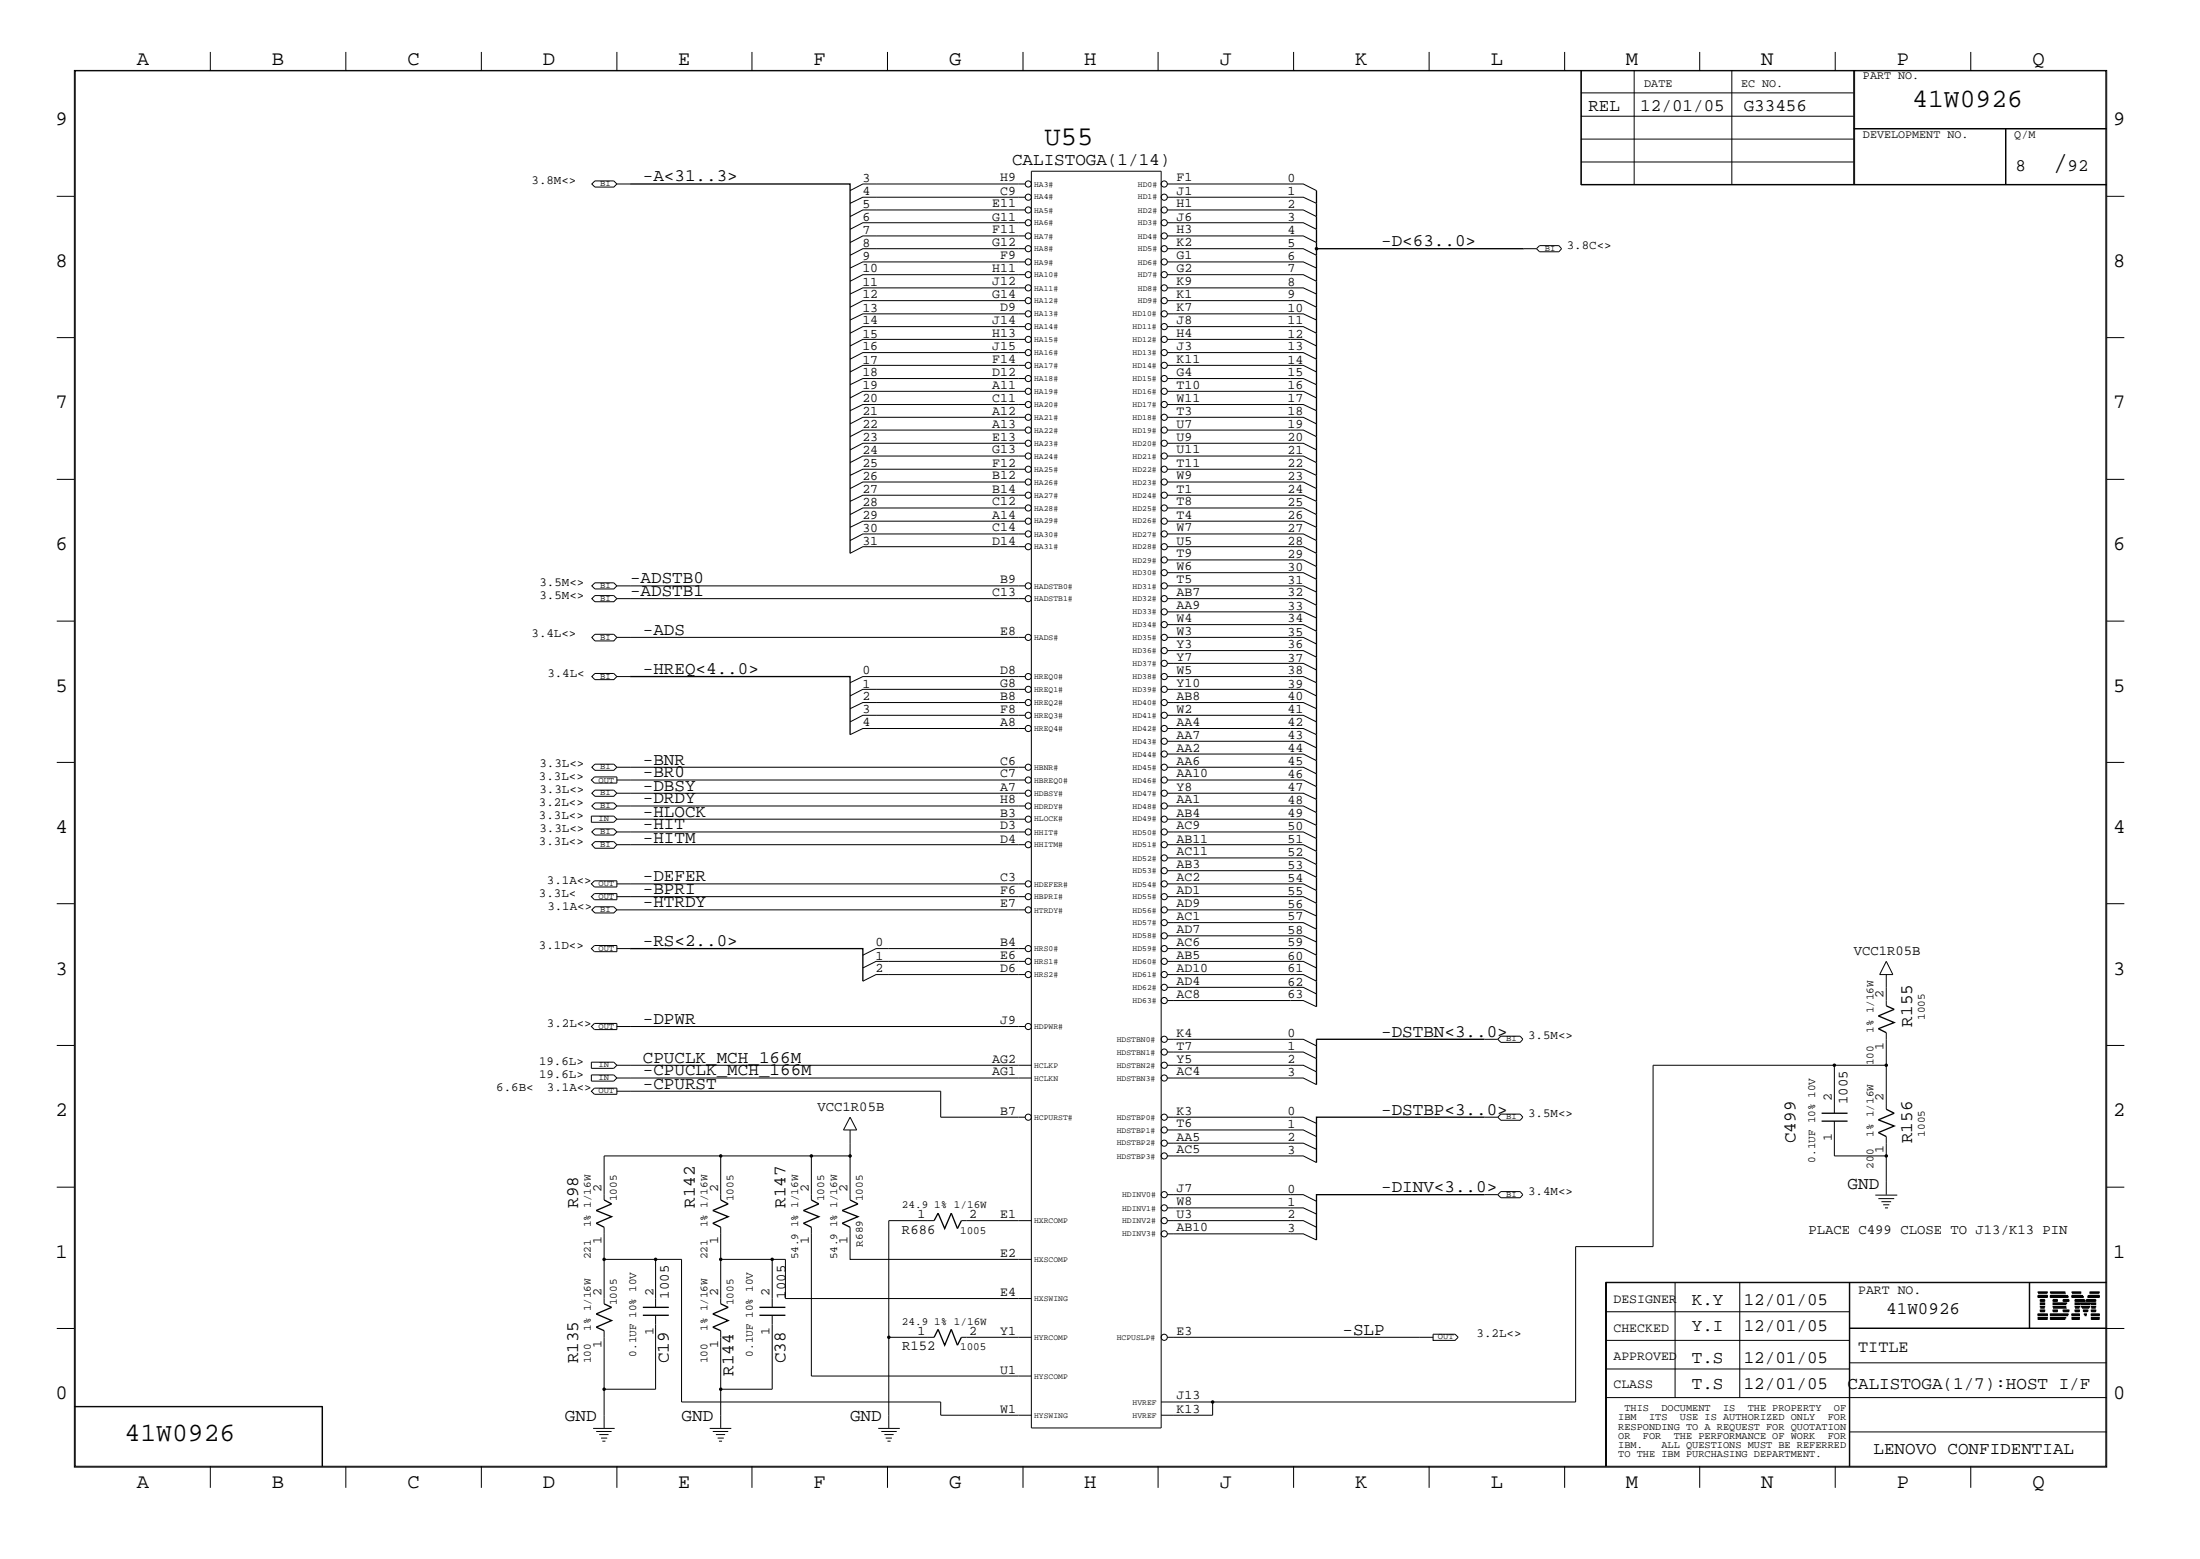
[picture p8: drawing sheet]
<svg xmlns="http://www.w3.org/2000/svg" width="423mm" height="300mm" viewBox="0 0 423 300" stroke-linecap="round" stroke-linejoin="round" font-family="sans-serif">
<g fill="none" stroke="#000" stroke-width=".19">
<path d="M14.3 13.5h391.1v268.7h-391.1zM14.5 13.6h390.7v268.4h-390.7zM40.5 10v3.5M66.5 10v3.5M92.6 10v3.5M118.7 10v3.5M144.7 10v3.5M170.8 10v3.5M196.9 10v3.5M222.8 10v3.5M248.9 10v3.5M275 10v3.5"/>
<path d="M301.1 10v3.5M304.2 13.5v22.1h101.2M304.2 17.9h52.5M304.3 13.5v22.1M314.5 13.5v22.1M327.1 10v3.5M333.2 13.5v22.1M353.1 10v3.5M356.7 13.5v22.1M356.9 13.5v22.1M379.2 10v3.5M10.9 37.8h3.4"/>
<path d="M113.9 35.4l.6-.6h3.6l.6 .6-.6 .6h-3.6zM118.7 35.4h2.5M197.3 37.9h-31.3l-2.4 1.2M197.3 35.4h-31.3l-2.4 1.3M198.5 32.9h24.9v241.8h-24.9zM224.6 35.4h26.2l2.5 1.3M224.6 37.9h26.2l2.5 1.2M304.2 35.5h101.2M304.2 26.8h52.5M304.2 22.4h52.5M304.3 31.2h52.4M356.7 24.8h48.7"/>
<path d="M356.7 24.7h48.7M385.9 24.8v10.8M386 24.8v10.8M405.4 37.8h3.4M197.3 57.8h-31.3l-2.4 1.3M197.3 45.4h-31.3l-2.4 1.3M197.3 47.8h-31.3l-2.4 1.3M197.3 50.4h-31.3l-2.4 1.2M197.3 52.8h-31.3l-2.4 1.3M197.3 55.4h-31.3l-2.4 1.2M197.3 42.8h-31.3l-2.4 1.3M197.3 40.4h-31.3l-2.4 1.3"/>
<path d="M224.6 57.8h26.2l2.5 1.3M224.6 55.4h26.2l2.5 1.2M224.6 52.8h26.2l2.5 1.3M224.6 45.4h26.2l2.5 1.3M224.6 47.8h26.2l2.5 1.3M224.6 50.4h26.2l2.5 1.2M224.6 42.8h26.2l2.5 1.3M224.6 40.4h26.2l2.5 1.3M293.2 47.8h2.5M296.2 47.2h3.8l.5 .6-.5 .6h-3.8l-.5-.6zM10.9 64.9h3.4M197.3 70.3h-31.3l-2.4 1.2"/>
<path d="M197.3 72.8h-31.3l-2.4 1.2M197.3 77.8h-31.3l-2.4 1.2M197.3 75.3h-31.3l-2.4 1.2M197.3 60.4h-31.3l-2.4 1.2M197.3 62.8h-31.3l-2.4 1.3M197.3 67.8h-31.3l-2.4 1.3M197.3 65.3h-31.3l-2.4 1.2M224.6 77.8h26.2l2.5 1.2M224.6 75.3h26.2l2.5 1.2M224.6 70.3h26.2l2.5 1.2M224.6 72.8h26.2l2.5 1.2M224.6 67.8h26.2l2.5 1.3"/>
<path d="M224.6 65.3h26.2l2.5 1.2M224.6 60.4h26.2l2.5 1.2M224.6 62.8h26.2l2.5 1.3M405.4 64.9h3.4M10.9 92.2h3.4M197.3 95.3h-31.3l-2.4 1.1M197.3 97.7h-31.3l-2.4 1.3M197.3 82.7h-31.3l-2.4 1.3M197.3 85.3h-31.3l-2.4 1.2M197.3 87.7h-31.3l-2.4 1.3M197.3 90.3h-31.3l-2.4 1.1M197.3 92.7h-31.3l-2.4 1.3"/>
<path d="M197.3 80.3h-31.3l-2.4 1.2M224.6 80.3h26.2l2.5 1.2M224.6 97.7h26.2l2.5 1.3M224.6 95.3h26.2l2.5 1.1M224.6 92.7h26.2l2.5 1.3M224.6 90.3h26.2l2.5 1.1M224.6 85.3h26.2l2.5 1.2M224.6 87.7h26.2l2.5 1.3M224.6 82.7h26.2l2.5 1.3M405.4 92.2h3.4M10.9 119.5h3.4M113.9 115.1l.6-.5h3.6l.6 .5-.6 .6h-3.6z"/>
<path d="M113.9 112.7l.6-.6h3.6l.6 .6-.6 .6h-3.6zM118.7 115.1h78.6M118.7 112.7h78.6M197.3 102.7h-31.3l-2.4 1.3M197.3 100.2h-31.3l-2.4 1.2M197.3 105.2h-31.3l-2.4 1.2M224.6 117.7h26.2l2.5 1.2M224.6 115.1h26.2l2.5 1.3M224.6 110.2h26.2l2.5 1.2M224.6 112.7h26.2l2.5 1.2M224.6 107.7h26.2l2.5 1.3M224.6 105.2h26.2l2.5 1.2"/>
<path d="M224.6 102.7h26.2l2.5 1.3M224.6 100.2h26.2l2.5 1.2M405.4 119.5h3.4M113.9 122.6l.6-.6h3.6l.6 .6-.6 .7h-3.6zM113.9 130.1l.6-.6h3.6l.6 .6-.6 .6h-3.6zM118.7 130.1h2.5M118.7 122.6h78.6M197.3 137.6h-31.3l-2.4 1.3M197.3 130.1h-31.3l-2.4 1.2M197.3 135.1h-31.3l-2.4 1.2M197.3 132.6h-31.3l-2.4 1.3M224.6 135.1h26.2l2.5 1.2"/>
<path d="M224.6 137.6h26.2l2.5 1.3M224.6 132.6h26.2l2.5 1.3M224.6 130.1h26.2l2.5 1.2M224.6 127.6h26.2l2.5 1.3M224.6 122.6h26.2l2.5 1.3M224.6 125.1h26.2l2.5 1.3M224.6 120.1h26.2l2.5 1.3M10.9 146.6h3.4M113.8 150l.6-.6h4.3v1.2h-4.3zM113.8 157h4.3l.6 .6-.6 .6h-4.3zM113.9 152.6l.6-.6h3.6l.6 .6-.6 .6h-3.6zM113.9 155l.6-.6h3.6l.6 .6-.6 .6h-3.6z"/>
<path d="M114.5 147h3.6l.6 .6-.6 .6h-3.6l-.6-.6zM118.7 157.6h78.6M118.7 155h78.6M118.7 152.6h78.6M118.7 150h78.6M118.7 147.6h78.6M197.3 140.1h-31.3l-2.4 1.2M224.6 157.6h26.2l2.5 1.2M224.6 155h26.2l2.5 1.3M224.6 152.6h26.2l2.5 1.2M224.6 147.6h26.2l2.5 1.2M224.6 150h26.2l2.5 1.3"/>
<path d="M224.6 145h26.2l2.5 1.3M224.6 142.6h26.2l2.5 1.2M224.6 140.1h26.2l2.5 1.2M405.4 146.6h3.4M10.9 173.8h3.4M113.8 172.5l.6-.6h4.3v1.2h-4.3zM113.9 175l.6-.6h3.6l.6 .6-.6 .6h-3.6zM113.9 160l.6-.6h3.6l.6 .6-.6 .6h-3.6zM114.4 169.4h4.3v1.2h-4.3l-.6-.6zM114.5 161.9h3.6l.6 .6-.6 .7h-3.6l-.6-.7zM118.7 175h78.6M118.7 172.5h78.6"/>
<path d="M118.7 170h78.6M118.7 162.5h78.6M118.7 160h78.6M224.6 177.5h26.2l2.5 1.2M224.6 172.5h26.2l2.5 1.2M224.6 175h26.2l2.5 1.2M224.6 170h26.2l2.5 1.3M224.6 167.5h26.2l2.5 1.2M224.6 165h26.2l2.5 1.3M224.6 160h26.2l2.5 1.3M224.6 162.5h26.2l2.5 1.2M405.4 173.8h3.4"/>
<path d="M113.8 197.4l.6-.5h4.3v1.1h-4.3zM113.8 182.5l.6-.6h4.3v1.1h-4.3zM118.7 182.5h2.5M118.7 197.4h78.6M197.3 187.5h-28.7l-2.6 1.2M197.3 182.5h-28.7l-2.6 1.2M197.3 184.9h-28.7l-2.6 1.3M224.6 199.9h26.2l2.5 1.3M224.6 189.9h26.2l2.5 1.3M224.6 187.5h26.2l2.5 1.2M224.6 192.4h26.2l2.5 1.2M224.6 184.9h26.2l2.5 1.3"/>
<path d="M224.6 182.5h26.2l2.5 1.2M224.6 180h26.2l2.5 1.2M285.7 199.9h2.5M288.2 199.9l.6-.6h3.7l.5 .6-.5 .6h-3.7zM363 184.9l1.2 2.6h-2.5zM363 187.5v6M363 198.6v14.8M10.9 201.1h3.4M113.8 204.3h4.3l.6 .6-.6 .6h-4.3zM113.8 206.8h4.3l.6 .5-.6 .6h-4.3zM114.4 209.3h4.3v1.2h-4.3l-.6-.6zM118.7 209.9h62.3v5h16.3"/>
<path d="M118.7 207.3h79.8M118.7 204.9h79.8M163.6 217.3v13.5M163.6 214.9l1.2 2.4h-2.5zM224.6 207.3h26.2l2.5 1.3M224.6 204.9h26.2l2.5 1.3M224.6 202.4h26.2l2.5 1.2M224.6 219.9h26.2l2.5 1.2M224.6 217.3h26.2l2.5 1.3M224.6 214.9h26.2l2.5 1.2M285.7 214.9h2.5M288.8 214.3h3.7l.5 .6-.5 .6h-3.7l-.6-.6z"/>
<path d="M353 204.9v9.2M353 215.6v6.7h10M363 218.6v11.2M363 204.9h-44.9v34.9h-14.9v29.9h-79.8M405.4 201.1h3.4M10.9 228.3h3.4M116.2 230.8v-8.5h22.5v8.5M116.2 236.1v6.1M138.7 222.3h17.4v8.5M138.7 236.1v14.7M156.1 236.1v28.6h42.4M156.1 222.3h7.5"/>
<path d="M163.6 236.1v6.1h34.9M179.7 234.8h-8.7v39.9M185 234.8h13.5M224.6 222.3h26.2l2.5 1.3M224.6 234.8h26.2l2.5 1.3M224.6 237.3h26.2l2.5 1.2M224.6 232.3h26.2l2.5 1.2M224.6 229.8h26.2l2.5 1.3M285.7 229.8h2.5M288.8 229.2h3.7l.5 .6-.5 .6h-3.7l-.6-.6zM360.8 229.9h4.3M361.4 230.5h3.1"/>
<path d="M362 231.1h1.9M362.4 231.7h1.2M362.7 232.3h.6M405.4 228.3h3.4M10.9 255.5h3.4M116.2 255.9v18.8M126.2 242.2h-10v8.6M126.2 242.2v9.3M126.2 253v14.2h-10M126.2 242.2h4.9v27.5h49.9v2.5h17.5M138.7 242.2h9.9v9.3M138.7 255.9v18.8"/>
<path d="M148.6 253v14.2h-9.9M148.6 242.2h2.5v7.6h47.4M171 257.2h8.7M185 257.2h13.5M224.6 257.2h51.2M275.8 256.6h4.2l.6 .6-.6 .6h-4.2zM308.9 246.7h96.5M308.9 257.8h47M308.9 252.3h47M309.1 246.6v35.4M322.3 246.6v22.2M334.8 246.6v22.2"/>
<path d="M355.9 246.6v35.4M355.9 255.4h49.5M355.9 255.5h52.9M390.5 246.6v8.9M390.6 246.6v8.9M392.2 253.7h1.8zM392.2 253.6h1.8zM392.2 253.4l1.8 .1zM392.2 253l1.8 .1zM392.2 252.8l1.8 .1zM392.2 252.7l1.8 .1zM392.2 249.4l1.8 .1z"/>
<path d="M392.2 249.3l1.8 .1zM392.2 249.2l1.8 .1zM392.2 248.8h1.8zM392.2 248.7h1.8zM392.2 248.5l1.8 .1zM392.6 252.3h.8zM392.6 252.1l.8 .1zM392.6 252l.8 .1zM392.6 251.6h.8zM392.6 251.5h.8zM392.6 251.3l.8 .1zM392.6 250.9l.8 .1z"/>
<path d="M392.6 250.8h.8zM392.6 250.6l.8 .1zM392.6 250.2l.8 .1zM392.6 250l.8 .1zM392.6 249.9h.8zM394.5 253.7h2.8zM394.5 253.6h2.9zM394.5 253.4l3 .1zM394.5 248.8h3zM394.5 248.7h2.9zM394.5 248.5l2.8 .1zM394.5 253l3.3 .1z"/>
<path d="M394.5 252.8l3.4 .1zM394.5 252.7l3.4 .1zM394.5 249.4l3.4 .1zM394.5 249.3l3.4 .1zM394.5 249.2l3.3 .1zM395.1 251.6h2.6zM395.1 251.5h2.5zM395.1 251.3l2.4 .1zM395.1 250.9l2.4 .1zM395.1 250.8h2.5zM395.1 250.6l2.6 .1zM395.1 252.3h.8z"/>
<path d="M395.1 252.1l.8 .1zM395.1 252l.8 .1zM395.1 250.2l.8 .1zM395.1 250l.8 .1zM395.1 249.9h.8zM397 252.3h1.1zM397 252.1l1.1 .1zM397 252l1.1 .1zM397 250.2l1.1 .1zM397 250l1.1 .1zM397 249.9h1.1zM398.7 253.7h1.4z"/>
<path d="M398.7 253.6h1.4zM398.7 253.4l1.4 .1zM398.7 253l1.4 .1zM398.7 252.8l1.4 .1zM398.7 252.7l1.4 .1zM398.7 249.4l2.2 .1zM398.7 249.3l2.1 .1zM398.7 249.2l2 .1zM398.7 248.8h1.8zM398.7 248.7h1.8zM398.7 248.5l1.7 .1zM399.3 252.3h.8z"/>
<path d="M399.3 252.1l.8 .1zM399.3 252l.8 .1zM399.3 251.6h.8zM399.3 251.5h.8zM399.3 251.3l.8 .1zM399.3 250.9l.8 .1zM399.3 250.8h.8zM399.3 250.6l.8 .1zM399.3 250.2l1.9 .1zM399.3 250l1.9 .1zM399.3 249.9h1.8zM400.3 250.6l2 .1z"/>
<path d="M400.4 250.9l1.8 .1zM400.4 250.8h1.8zM400.5 251.3l1.6 .1zM400.6 251.5h1.5zM400.6 251.6h1.4zM400.9 252.1l.8 .1zM400.9 252l.8 .1zM401 252.3h.7zM401.1 252.7l.4 .1zM401.2 252.8l.3 .1zM401.2 253l.2 .1zM401.4 250.2l1.9 .1z"/>
<path d="M401.5 250l1.8 .1zM401.5 249.9h1.8zM401.7 249.4l2.2 .1zM401.8 249.3l2.1 .1zM401.8 249.2l2.1 .1zM402.1 248.8h1.8zM402.1 248.7h1.8zM402.2 248.5l1.7 .1zM402.4 253.7h1.5zM402.4 253.6h1.5zM402.4 253.4l1.5 .1zM402.4 253l1.5 .1z"/>
<path d="M402.4 252.8l1.5 .1zM402.4 252.7l1.5 .1zM402.4 252.3h.9zM402.4 252.1l.9 .1zM402.4 252l.9 .1zM402.4 251.6h.9zM402.4 251.5h.9zM402.4 251.3l.9 .1zM402.4 250.9l.9 .1zM402.4 250.8h.9zM402.4 250.6l.9 .1zM405.4 246.6h-96.5v35.4"/>
<path d="M14.3 270.5h47.8v11.5M14.3 270.6h47.8M62 270.5v11.5M114.1 274.7h4.2M114.7 275.3h3M115.3 275.9h1.8M115.7 276.6h1.1M115.9 277.2h.6M136.6 274.7h4.1M137.2 275.3h2.9M137.8 275.9h1.7M138.1 276.6h1.2"/>
<path d="M138.3 277.2h.6M169 274.7h4.1M169.6 275.3h3M170.2 275.9h1.8M170.4 276.6h1.2M170.8 277.2h.6M233.3 269.7v2.5h-9.9M308.9 268.8h96.5M308.9 263.3h47M355.9 275.4h49.5M355.9 262.1h49.5M40.5 282v4.2"/>
<path d="M66.5 282v4.2M92.6 282v4.2M118.7 282v4.2M144.7 282v4.2M170.8 282v4.2M196.9 282v4.2M222.8 282v4.2M248.9 282v4.2M275 282v4.2M301.1 282v4.2M327.1 282v4.2M353.1 282v4.2"/>
<path d="M379.2 282v4.2"/>
<circle cx="197.9" cy="37.9" r=".59"/>
<circle cx="197.9" cy="35.4" r=".59"/>
<circle cx="224" cy="37.9" r=".59"/>
<circle cx="224" cy="35.4" r=".59"/>
<circle cx="197.9" cy="50.4" r=".59"/>
<circle cx="197.9" cy="47.8" r=".59"/>
<circle cx="197.9" cy="42.8" r=".59"/>
<circle cx="197.9" cy="45.4" r=".59"/>
<circle cx="197.9" cy="40.4" r=".59"/>
<circle cx="197.9" cy="55.4" r=".59"/>
<circle cx="197.9" cy="52.8" r=".59"/>
<circle cx="197.9" cy="57.8" r=".59"/>
<circle cx="224" cy="47.8" r=".59"/>
<circle cx="224" cy="50.4" r=".59"/>
<circle cx="224" cy="45.4" r=".59"/>
<circle cx="224" cy="40.4" r=".59"/>
<circle cx="224" cy="42.8" r=".59"/>
<circle cx="224" cy="55.4" r=".59"/>
<circle cx="224" cy="52.8" r=".59"/>
<circle cx="224" cy="57.8" r=".59"/>
<circle cx="197.9" cy="72.8" r=".59"/>
<circle cx="197.9" cy="70.3" r=".59"/>
<circle cx="197.9" cy="65.3" r=".59"/>
<circle cx="197.9" cy="67.8" r=".59"/>
<circle cx="197.9" cy="62.8" r=".59"/>
<circle cx="197.9" cy="75.3" r=".59"/>
<circle cx="197.9" cy="77.8" r=".59"/>
<circle cx="197.9" cy="60.4" r=".59"/>
<circle cx="224" cy="70.3" r=".59"/>
<circle cx="224" cy="72.8" r=".59"/>
<circle cx="224" cy="67.8" r=".59"/>
<circle cx="224" cy="65.3" r=".59"/>
<circle cx="224" cy="62.8" r=".59"/>
<circle cx="224" cy="77.8" r=".59"/>
<circle cx="224" cy="75.3" r=".59"/>
<circle cx="224" cy="60.4" r=".59"/>
<circle cx="197.9" cy="95.2" r=".59"/>
<circle cx="197.9" cy="85.3" r=".59"/>
<circle cx="197.9" cy="82.7" r=".59"/>
<circle cx="197.9" cy="92.7" r=".59"/>
<circle cx="197.9" cy="97.7" r=".59"/>
<circle cx="197.9" cy="90.3" r=".59"/>
<circle cx="197.9" cy="87.7" r=".59"/>
<circle cx="197.9" cy="80.3" r=".59"/>
<circle cx="224" cy="95.2" r=".59"/>
<circle cx="224" cy="82.7" r=".59"/>
<circle cx="224" cy="85.3" r=".59"/>
<circle cx="224" cy="92.7" r=".59"/>
<circle cx="224" cy="97.7" r=".59"/>
<circle cx="224" cy="87.7" r=".59"/>
<circle cx="224" cy="90.3" r=".59"/>
<circle cx="224" cy="80.3" r=".59"/>
<circle cx="197.9" cy="115.1" r=".59"/>
<circle cx="197.9" cy="105.2" r=".59"/>
<circle cx="197.9" cy="100.2" r=".59"/>
<circle cx="197.9" cy="112.7" r=".59"/>
<circle cx="197.9" cy="102.7" r=".59"/>
<circle cx="224" cy="115.1" r=".59"/>
<circle cx="224" cy="117.7" r=".59"/>
<circle cx="224" cy="107.7" r=".59"/>
<circle cx="224" cy="105.2" r=".59"/>
<circle cx="224" cy="100.2" r=".59"/>
<circle cx="224" cy="112.7" r=".59"/>
<circle cx="224" cy="110.2" r=".59"/>
<circle cx="224" cy="102.7" r=".59"/>
<circle cx="197.9" cy="137.6" r=".59"/>
<circle cx="197.9" cy="130.1" r=".59"/>
<circle cx="197.9" cy="135.1" r=".59"/>
<circle cx="197.9" cy="132.6" r=".59"/>
<circle cx="197.9" cy="122.6" r=".59"/>
<circle cx="224" cy="130.1" r=".59"/>
<circle cx="224" cy="137.6" r=".59"/>
<circle cx="224" cy="127.6" r=".59"/>
<circle cx="224" cy="120.1" r=".59"/>
<circle cx="224" cy="135.1" r=".59"/>
<circle cx="224" cy="132.6" r=".59"/>
<circle cx="224" cy="125.1" r=".59"/>
<circle cx="224" cy="122.6" r=".59"/>
<circle cx="197.9" cy="140.1" r=".59"/>
<circle cx="197.9" cy="157.6" r=".59"/>
<circle cx="197.9" cy="152.6" r=".59"/>
<circle cx="197.9" cy="150" r=".59"/>
<circle cx="197.9" cy="155" r=".59"/>
<circle cx="197.9" cy="147.6" r=".59"/>
<circle cx="224" cy="140.1" r=".59"/>
<circle cx="224" cy="157.6" r=".59"/>
<circle cx="224" cy="155" r=".59"/>
<circle cx="224" cy="152.6" r=".59"/>
<circle cx="224" cy="150" r=".59"/>
<circle cx="224" cy="142.6" r=".59"/>
<circle cx="224" cy="147.6" r=".59"/>
<circle cx="224" cy="145" r=".59"/>
<circle cx="197.9" cy="162.5" r=".59"/>
<circle cx="197.9" cy="175" r=".59"/>
<circle cx="197.9" cy="172.5" r=".59"/>
<circle cx="197.9" cy="160" r=".59"/>
<circle cx="197.9" cy="170" r=".59"/>
<circle cx="224" cy="165" r=".59"/>
<circle cx="224" cy="162.5" r=".59"/>
<circle cx="224" cy="175" r=".59"/>
<circle cx="224" cy="177.5" r=".59"/>
<circle cx="224" cy="172.5" r=".59"/>
<circle cx="224" cy="160" r=".59"/>
<circle cx="224" cy="170" r=".59"/>
<circle cx="224" cy="167.5" r=".59"/>
<circle cx="197.9" cy="184.9" r=".59"/>
<circle cx="197.9" cy="187.5" r=".59"/>
<circle cx="197.9" cy="197.4" r=".59"/>
<circle cx="197.9" cy="182.5" r=".59"/>
<circle cx="224" cy="184.9" r=".59"/>
<circle cx="224" cy="187.5" r=".59"/>
<circle cx="224" cy="180" r=".59"/>
<circle cx="224" cy="199.9" r=".59"/>
<circle cx="224" cy="182.5" r=".59"/>
<circle cx="224" cy="189.9" r=".59"/>
<circle cx="224" cy="192.4" r=".59"/>
<circle cx="197.9" cy="214.9" r=".59"/>
<circle cx="224" cy="207.3" r=".59"/>
<circle cx="224" cy="217.3" r=".59"/>
<circle cx="224" cy="219.9" r=".59"/>
<circle cx="224" cy="204.9" r=".59"/>
<circle cx="224" cy="202.4" r=".59"/>
<circle cx="224" cy="214.9" r=".59"/>
<circle cx="224" cy="232.3" r=".59"/>
<circle cx="224" cy="229.8" r=".59"/>
<circle cx="224" cy="222.3" r=".59"/>
<circle cx="224" cy="234.8" r=".59"/>
<circle cx="224" cy="237.3" r=".59"/>
<circle cx="224" cy="257.2" r=".59"/>
</g>
<g fill="none" stroke="#000" stroke-width=".25">
<path d="M121.2 35.4h42.4v71M253.3 36.7v11.1M293.2 47.8h-39.9v145.8M121.2 130.1h42.4v11.2M121.2 182.5h44.8v6.2M285.7 199.9h-32.4v8.7M363 193.5l1.5 .6-3.1 1.3 3.1 1.3-3.1 1.2 1.6 .7M285.7 214.9h-32.4v8.7M350.5 215.6h5M350.5 214.1h5M363 213.4l1.5 .7-3.1 1.3 3.1 1.2-3.1 1.2 1.6 .8M116.2 230.8l1.5 .8-3 1.2 3 1.2-3 1.3 1.5 .8"/>
<path d="M138.7 230.8l1.4 .8-2.9 1.2 2.9 1.2-2.9 1.3 1.5 .8M156.1 230.8l1.5 .8-3 1.2 3 1.2-3 1.3 1.5 .8M163.6 230.8l1.5 .8-3 1.2 3 1.2-3 1.3 1.5 .8M179.7 234.8l.8-1.5 1.3 3 1.2-3 1.2 3 .8-1.5M285.7 229.8h-32.4v8.7M116.2 250.8l1.5 .7-3 1.2 3 1.3-3 1.3 1.5 .6M123.7 253h5M123.7 251.5h5M138.7 250.8l1.4 .7-2.9 1.2 2.9 1.3-2.9 1.3 1.5 .6M146.1 253h5M146.1 251.5h5M179.7 257.2l.8-1.5 1.3 3 1.2-3 1.2 3 .8-1.5"/>
</g>
<g fill="#000">
<circle cx="253.3" cy="47.8" r=".34"/>
<circle cx="353" cy="204.9" r=".34"/>
<circle cx="363" cy="204.9" r=".34"/>
<circle cx="138.7" cy="222.3" r=".34"/>
<circle cx="156.1" cy="222.3" r=".34"/>
<circle cx="163.6" cy="222.3" r=".34"/>
<circle cx="363" cy="222.3" r=".34"/>
<circle cx="116.2" cy="242.2" r=".34"/>
<circle cx="126.2" cy="242.2" r=".34"/>
<circle cx="138.7" cy="242.2" r=".34"/>
<circle cx="148.6" cy="242.2" r=".34"/>
<circle cx="171" cy="257.2" r=".34"/>
<circle cx="116.2" cy="267.2" r=".34"/>
<circle cx="138.7" cy="267.2" r=".34"/>
<circle cx="233.3" cy="269.7" r=".34"/>
</g>
<g font-size="5.2">
<text x="201" y="27.9">U55</text>
<text x="395" y="32.9">/</text>
</g>
<g font-size="5.1">
<text x="368" y="20.5">41W0926</text>
<text x="24" y="277.2">41W0926</text>
</g>
<g font-size="4">
<text x="26.3" y="12.5">A</text>
<text x="52.3" y="12.5">B</text>
<text x="78.4" y="12.5">C</text>
<text x="104.5" y="12.5">D</text>
<text x="130.5" y="12.5">E</text>
<text x="156.5" y="12.5">F</text>
<text x="182.6" y="12.5">G</text>
<text x="208.6" y="12.5">H</text>
<text x="234.7" y="12.5">J</text>
<text x="260.8" y="12.5">K</text>
<text x="286.9" y="12.5">L</text>
<text x="312.8" y="12.5">M</text>
<text x="338.9" y="12.5">N</text>
<text x="365" y="12.5">P</text>
<text x="391.1" y="12.5">Q</text>
<text x="10.7" y="24.1">9</text>
<text x="406.7" y="24.1">9</text>
<text x="10.7" y="51.4">8</text>
<text x="406.7" y="51.4">8</text>
<text x="10.7" y="78.6">7</text>
<text x="406.7" y="78.6">7</text>
<text x="10.7" y="105.8">6</text>
<text x="406.7" y="105.8">6</text>
<text x="10.7" y="133.1">5</text>
<text x="406.7" y="133.1">5</text>
<text x="10.7" y="160.2">4</text>
<text x="406.7" y="160.2">4</text>
<text x="10.7" y="187.5">3</text>
<text x="406.7" y="187.5">3</text>
<text x="10.7" y="214.6">2</text>
<text x="406.7" y="214.6">2</text>
<text x="10.7" y="241.9">1</text>
<text x="406.7" y="241.9">1</text>
<text x="10.7" y="269.2">0</text>
<text x="406.7" y="269.2">0</text>
<text x="26.3" y="286.2">A</text>
<text x="52.3" y="286.2">B</text>
<text x="78.4" y="286.2">C</text>
<text x="104.5" y="286.2">D</text>
<text x="130.5" y="286.2">E</text>
<text x="156.5" y="286.2">F</text>
<text x="182.6" y="286.2">G</text>
<text x="208.6" y="286.2">H</text>
<text x="234.7" y="286.2">J</text>
<text x="260.8" y="286.2">K</text>
<text x="286.9" y="286.2">L</text>
<text x="312.8" y="286.2">M</text>
<text x="338.9" y="286.2">N</text>
<text x="365" y="286.2">P</text>
<text x="391.1" y="286.2">Q</text>
</g>
<g font-size="3.4">
<text x="305.6" y="21.4">REL</text>
<text x="315.6" y="21.4">12/01/05</text>
<text x="335.5" y="21.4">G33456</text>
<text x="123.7" y="34.9">-A&lt;31..3&gt;</text>
<text x="194.7" y="31.7">CALISTOGA(1/14)</text>
<text x="387.9" y="32.9">8</text>
<text x="397.8" y="32.9">92</text>
<text x="265.8" y="47.3">-D&lt;63..0&gt;</text>
<text x="121.2" y="112.2">-ADSTB0</text>
<text x="121.2" y="114.6">-ADSTB1</text>
<text x="123.7" y="122.2">-ADS</text>
<text x="123.7" y="129.6">-HREQ&lt;4..0&gt;</text>
<text x="123.7" y="147.1">-BNR</text>
<text x="123.7" y="149.5">-BR0</text>
<text x="123.7" y="152.1">-DBSY</text>
<text x="123.7" y="154.5">-DRDY</text>
<text x="123.7" y="157.1">-HLOCK</text>
<text x="123.7" y="159.5">-HIT</text>
<text x="123.7" y="162.1">-HITM</text>
<text x="123.7" y="169.5">-DEFER</text>
<text x="123.7" y="172">-BPRI</text>
<text x="123.7" y="174.5">-HTRDY</text>
<text x="123.7" y="181.9">-RS&lt;2..0&gt;</text>
<text x="123.7" y="196.9">-DPWR</text>
<text x="368" y="197.4" transform="rotate(-90 368 197.4)">R155</text>
<text x="265.8" y="199.4">-DSTBN&lt;3..0&gt;</text>
<text x="123.7" y="209.4">-CPURST</text>
<text x="123.7" y="204.4">CPUCLK_MCH_166M</text>
<text x="123.7" y="206.8">-CPUCLK_MCH_166M</text>
<text x="265.8" y="214.4">-DSTBP&lt;3..0&gt;</text>
<text x="345.5" y="219.9" transform="rotate(-90 345.5 219.9)">C499</text>
<text x="368" y="219.9" transform="rotate(-90 368 219.9)">R156</text>
<text x="111.3" y="232.3" transform="rotate(-90 111.3 232.3)">R98</text>
<text x="133.7" y="232.3" transform="rotate(-90 133.7 232.3)">R142</text>
<text x="151.1" y="232.3" transform="rotate(-90 151.1 232.3)">R147</text>
<text x="265.8" y="229.3">-DINV&lt;3..0&gt;</text>
<text x="355.5" y="228.6">GND</text>
<text x="325.5" y="251">K.Y</text>
<text x="335.5" y="251">12/01/05</text>
<text x="258.3" y="256.7">-SLP</text>
<text x="325.5" y="255.9">Y.I</text>
<text x="335.5" y="255.9">12/01/05</text>
<text x="363" y="252.7">41W0926</text>
<text x="111.3" y="262.2" transform="rotate(-90 111.3 262.2)">R135</text>
<text x="128.7" y="262.2" transform="rotate(-90 128.7 262.2)">C19</text>
<text x="151.1" y="262.2" transform="rotate(-90 151.1 262.2)">C38</text>
<text x="325.5" y="262.2">T.S</text>
<text x="335.5" y="262.2">12/01/05</text>
<text x="141.1" y="264.7" transform="rotate(-90 141.1 264.7)">R144</text>
<text x="325.5" y="267.2">T.S</text>
<text x="335.5" y="267.2">12/01/05</text>
<text x="355.5" y="267.2">CALISTOGA(1/7):HOST I/F</text>
<text x="108.7" y="273.4">GND</text>
<text x="131.1" y="273.4">GND</text>
<text x="163.6" y="273.4">GND</text>
<text x="360.5" y="279.7">LENOVO CONFIDENTIAL</text>
</g>
<text font-size="3.2" x="357.5" y="260">TITLE</text>
<g font-size="2.7">
<text x="356.7" y="183.7">VCC1R05B</text>
<text x="157.3" y="213.6">VCC1R05B</text>
<text x="355.5" y="212.3" transform="rotate(-90 355.5 212.3)">1005</text>
<text x="173.6" y="237.3">R686</text>
<text x="348" y="237.3">PLACE C499 CLOSE TO J13/K13 PIN</text>
<text x="128.7" y="249.8" transform="rotate(-90 128.7 249.8)">1005</text>
<text x="151.1" y="249.8" transform="rotate(-90 151.1 249.8)">1005</text>
<text x="173.6" y="259.8">R152</text>
</g>
<g font-size="2.5">
<text x="165.9" y="35">3</text>
<text x="192.4" y="34.9">H9</text>
<text x="226.4" y="34.9">F1</text>
<text x="247.7" y="35">0</text>
<text x="165.9" y="37.5">4</text>
<text x="165.9" y="40">5</text>
<text x="190.9" y="39.9">E11</text>
<text x="192.4" y="37.4">C9</text>
<text x="226.4" y="39.9">H1</text>
<text x="226.4" y="37.4">J1</text>
<text x="247.7" y="37.5">1</text>
<text x="247.7" y="40">2</text>
<text x="165.9" y="45">7</text>
<text x="165.9" y="47.5">8</text>
<text x="165.9" y="42.5">6</text>
<text x="190.9" y="42.4">G11</text>
<text x="190.9" y="47.3">G12</text>
<text x="190.9" y="44.9">F11</text>
<text x="226.4" y="44.9">H3</text>
<text x="226.4" y="42.4">J6</text>
<text x="226.4" y="47.3">K2</text>
<text x="247.7" y="42.5">3</text>
<text x="247.7" y="45">4</text>
<text x="247.7" y="47.5">5</text>
<text x="165.9" y="50">9</text>
<text x="165.9" y="52.4">10</text>
<text x="190.9" y="52.3">H11</text>
<text x="192.4" y="49.9">F9</text>
<text x="226.4" y="49.9">G1</text>
<text x="226.4" y="52.3">G2</text>
<text x="247.7" y="50">6</text>
<text x="247.7" y="52.4">7</text>
<text x="165.9" y="57.4">12</text>
<text x="165.9" y="59.9">13</text>
<text x="165.9" y="54.9">11</text>
<text x="190.9" y="54.9">J12</text>
<text x="190.9" y="57.3">G14</text>
<text x="192.4" y="59.9">D9</text>
<text x="226.4" y="54.9">K9</text>
<text x="226.4" y="59.9">K7</text>
<text x="226.4" y="57.3">K1</text>
<text x="247.7" y="54.9">8</text>
<text x="247.7" y="57.4">9</text>
<text x="247.7" y="59.9">10</text>
<text x="165.9" y="62.4">14</text>
<text x="165.9" y="64.9">15</text>
<text x="190.9" y="62.3">J14</text>
<text x="190.9" y="64.9">H13</text>
<text x="226.4" y="62.3">J8</text>
<text x="226.4" y="64.9">H4</text>
<text x="247.7" y="62.4">11</text>
<text x="247.7" y="64.9">12</text>
<text x="165.9" y="69.9">17</text>
<text x="165.9" y="67.4">16</text>
<text x="190.9" y="67.3">J15</text>
<text x="190.9" y="69.8">F14</text>
<text x="226.4" y="69.8">K11</text>
<text x="226.4" y="67.3">J3</text>
<text x="247.7" y="67.4">13</text>
<text x="247.7" y="69.9">14</text>
<text x="165.9" y="72.4">18</text>
<text x="165.9" y="74.8">19</text>
<text x="165.9" y="77.4">20</text>
<text x="190.9" y="74.8">A11</text>
<text x="190.9" y="77.3">C11</text>
<text x="190.9" y="72.3">D12</text>
<text x="226.4" y="74.8">T10</text>
<text x="226.4" y="77.3">W11</text>
<text x="226.4" y="72.3">G4</text>
<text x="247.7" y="72.4">15</text>
<text x="247.7" y="74.8">16</text>
<text x="247.7" y="77.4">17</text>
<text x="165.9" y="82.4">22</text>
<text x="165.9" y="79.8">21</text>
<text x="190.9" y="79.8">A12</text>
<text x="190.9" y="82.3">A13</text>
<text x="226.4" y="82.3">U7</text>
<text x="226.4" y="79.8">T3</text>
<text x="247.7" y="79.8">18</text>
<text x="247.7" y="82.4">19</text>
<text x="165.9" y="84.8">23</text>
<text x="165.9" y="87.4">24</text>
<text x="165.9" y="89.8">25</text>
<text x="190.9" y="87.2">G13</text>
<text x="190.9" y="84.8">E13</text>
<text x="190.9" y="89.7">F12</text>
<text x="226.4" y="84.8">U9</text>
<text x="226.4" y="87.2">U11</text>
<text x="226.4" y="89.7">T11</text>
<text x="247.7" y="87.4">21</text>
<text x="247.7" y="84.8">20</text>
<text x="247.7" y="89.8">22</text>
<text x="165.9" y="94.8">27</text>
<text x="165.9" y="92.4">26</text>
<text x="190.9" y="92.2">B12</text>
<text x="190.9" y="94.7">B14</text>
<text x="226.4" y="92.2">W9</text>
<text x="226.4" y="94.7">T1</text>
<text x="247.7" y="92.4">23</text>
<text x="247.7" y="94.8">24</text>
<text x="165.9" y="99.8">29</text>
<text x="165.9" y="97.3">28</text>
<text x="190.9" y="99.7">A14</text>
<text x="190.9" y="97.2">C12</text>
<text x="226.4" y="97.2">T8</text>
<text x="226.4" y="99.7">T4</text>
<text x="247.7" y="99.8">26</text>
<text x="247.7" y="97.3">25</text>
<text x="165.9" y="102.3">30</text>
<text x="165.9" y="104.8">31</text>
<text x="190.9" y="102.2">C14</text>
<text x="190.9" y="104.7">D14</text>
<text x="226.4" y="102.2">W7</text>
<text x="226.4" y="107.2">T9</text>
<text x="226.4" y="104.7">U5</text>
<text x="247.7" y="102.3">27</text>
<text x="247.7" y="104.8">28</text>
<text x="247.7" y="107.3">29</text>
<text x="192.4" y="112.2">B9</text>
<text x="226.4" y="109.6">W6</text>
<text x="226.4" y="112.2">T5</text>
<text x="247.7" y="112.3">31</text>
<text x="247.7" y="109.8">30</text>
<text x="190.9" y="114.6">C13</text>
<text x="226.4" y="119.6">W4</text>
<text x="226.4" y="117.2">AA9</text>
<text x="226.4" y="114.6">AB7</text>
<text x="247.7" y="119.7">34</text>
<text x="247.7" y="117.3">33</text>
<text x="247.7" y="114.7">32</text>
<text x="192.4" y="122.2">E8</text>
<text x="226.4" y="124.6">Y3</text>
<text x="226.4" y="122.2">W3</text>
<text x="247.7" y="124.7">36</text>
<text x="247.7" y="122.3">35</text>
<text x="165.9" y="129.7">0</text>
<text x="192.4" y="129.6">D8</text>
<text x="226.4" y="127.1">Y7</text>
<text x="226.4" y="129.6">W5</text>
<text x="247.7" y="127.3">37</text>
<text x="247.7" y="129.7">38</text>
<text x="165.9" y="134.7">2</text>
<text x="165.9" y="132.2">1</text>
<text x="165.9" y="137.2">3</text>
<text x="192.4" y="132.1">G8</text>
<text x="192.4" y="134.6">B8</text>
<text x="192.4" y="137.1">F8</text>
<text x="226.4" y="134.6">AB8</text>
<text x="226.4" y="132.1">Y10</text>
<text x="226.4" y="137.1">W2</text>
<text x="247.7" y="132.2">39</text>
<text x="247.7" y="137.2">41</text>
<text x="247.7" y="134.7">40</text>
<text x="165.9" y="139.7">4</text>
<text x="192.4" y="139.6">A8</text>
<text x="226.4" y="139.6">AA4</text>
<text x="226.4" y="142.1">AA7</text>
<text x="247.7" y="139.7">42</text>
<text x="247.7" y="142.2">43</text>
<text x="192.4" y="149.5">C7</text>
<text x="192.4" y="147.1">C6</text>
<text x="226.4" y="144.6">AA2</text>
<text x="226.4" y="147.1">AA6</text>
<text x="226.4" y="149.5">AA10</text>
<text x="247.7" y="144.7">44</text>
<text x="247.7" y="147.2">45</text>
<text x="247.7" y="149.7">46</text>
<text x="192.4" y="154.5">H8</text>
<text x="192.4" y="152.1">A7</text>
<text x="226.4" y="152.1">Y8</text>
<text x="226.4" y="154.5">AA1</text>
<text x="247.7" y="152.1">47</text>
<text x="247.7" y="154.6">48</text>
<text x="192.4" y="159.5">D3</text>
<text x="192.4" y="157.1">B3</text>
<text x="226.4" y="157.1">AB4</text>
<text x="226.4" y="159.5">AC9</text>
<text x="247.7" y="157.1">49</text>
<text x="247.7" y="159.6">50</text>
<text x="192.4" y="162.1">D4</text>
<text x="226.4" y="162.1">AB11</text>
<text x="226.4" y="164.5">AC11</text>
<text x="226.4" y="167">AB3</text>
<text x="247.7" y="162.1">51</text>
<text x="247.7" y="164.6">52</text>
<text x="247.7" y="167.1">53</text>
<text x="192.4" y="169.5">C3</text>
<text x="192.4" y="172">F6</text>
<text x="226.4" y="172">AD1</text>
<text x="226.4" y="169.5">AC2</text>
<text x="247.7" y="169.6">54</text>
<text x="247.7" y="172.1">55</text>
<text x="192.4" y="174.5">E7</text>
<text x="226.4" y="177">AC1</text>
<text x="226.4" y="179.5">AD7</text>
<text x="226.4" y="174.5">AD9</text>
<text x="247.7" y="174.6">56</text>
<text x="247.7" y="177">57</text>
<text x="247.7" y="179.6">58</text>
<text x="168.5" y="182">0</text>
<text x="168.5" y="184.6">1</text>
<text x="192.4" y="184.5">E6</text>
<text x="192.4" y="181.9">B4</text>
<text x="226.4" y="181.9">AC6</text>
<text x="226.4" y="184.5">AB5</text>
<text x="247.7" y="182">59</text>
<text x="247.7" y="184.6">60</text>
<text x="168.5" y="187">2</text>
<text x="192.4" y="186.9">D6</text>
<text x="226.4" y="191.9">AC8</text>
<text x="226.4" y="189.4">AD4</text>
<text x="226.4" y="186.9">AD10</text>
<text x="247.7" y="187">61</text>
<text x="247.7" y="189.6">62</text>
<text x="362.5" y="191.9" transform="rotate(-90 362.5 191.9)">2</text>
<text x="192.4" y="196.9">J9</text>
<text x="247.7" y="192">63</text>
<text x="226.4" y="201.9">T7</text>
<text x="226.4" y="199.4">K4</text>
<text x="247.7" y="199.5">0</text>
<text x="247.7" y="202">1</text>
<text x="362.5" y="201.9" transform="rotate(-90 362.5 201.9)">1</text>
<text x="190.9" y="204.4">AG2</text>
<text x="190.9" y="206.8">AG1</text>
<text x="226.4" y="206.8">AC4</text>
<text x="226.4" y="204.4">Y5</text>
<text x="247.7" y="207">3</text>
<text x="247.7" y="204.5">2</text>
<text x="192.4" y="214.4">B7</text>
<text x="226.4" y="214.4">K3</text>
<text x="247.7" y="214.5">0</text>
<text x="352.5" y="211.8" transform="rotate(-90 352.5 211.8)">2</text>
<text x="362.5" y="211.8" transform="rotate(-90 362.5 211.8)">2</text>
<text x="226.4" y="219.4">AA5</text>
<text x="226.4" y="221.8">AC5</text>
<text x="226.4" y="216.8">T6</text>
<text x="247.7" y="221.9">3</text>
<text x="247.7" y="219.5">2</text>
<text x="247.7" y="216.9">1</text>
<text x="352.5" y="219.4" transform="rotate(-90 352.5 219.4)">1</text>
<text x="362.5" y="221.8" transform="rotate(-90 362.5 221.8)">1</text>
<text x="115.7" y="229.3" transform="rotate(-90 115.7 229.3)">2</text>
<text x="138.2" y="229.3" transform="rotate(-90 138.2 229.3)">2</text>
<text x="155.6" y="229.3" transform="rotate(-90 155.6 229.3)">2</text>
<text x="163.1" y="229.3" transform="rotate(-90 163.1 229.3)">2</text>
<text x="226.4" y="229.3">J7</text>
<text x="226.4" y="231.8">W8</text>
<text x="247.7" y="231.9">1</text>
<text x="247.7" y="229.4">0</text>
<text x="115.7" y="239.4" transform="rotate(-90 115.7 239.4)">1</text>
<text x="138.2" y="239.4" transform="rotate(-90 138.2 239.4)">1</text>
<text x="155.6" y="239.4" transform="rotate(-90 155.6 239.4)">1</text>
<text x="163.1" y="239.4" transform="rotate(-90 163.1 239.4)">1</text>
<text x="176.5" y="234.3">1</text>
<text x="186.5" y="234.3">2</text>
<text x="192.4" y="234.3">E1</text>
<text x="226.4" y="234.3">U3</text>
<text x="226.4" y="236.8">AB10</text>
<text x="247.7" y="236.9">3</text>
<text x="247.7" y="234.4">2</text>
<text x="192.4" y="241.8">E2</text>
<text x="115.7" y="249.3" transform="rotate(-90 115.7 249.3)">2</text>
<text x="125.7" y="249.3" transform="rotate(-90 125.7 249.3)">2</text>
<text x="138.2" y="249.3" transform="rotate(-90 138.2 249.3)">2</text>
<text x="148.1" y="249.3" transform="rotate(-90 148.1 249.3)">2</text>
<text x="192.4" y="249.3">E4</text>
<text x="310.5" y="250.6">DESIGNER</text>
<text x="357.5" y="248.8">PART NO.</text>
<text x="125.7" y="256.8" transform="rotate(-90 125.7 256.8)">1</text>
<text x="148.1" y="256.8" transform="rotate(-90 148.1 256.8)">1</text>
<text x="176.5" y="256.7">1</text>
<text x="186.5" y="256.7">2</text>
<text x="192.4" y="256.7">Y1</text>
<text x="226.4" y="256.7">E3</text>
<text x="310.5" y="256.1">CHECKED</text>
<text x="115.7" y="259.2" transform="rotate(-90 115.7 259.2)">1</text>
<text x="138.2" y="259.2" transform="rotate(-90 138.2 259.2)">1</text>
<text x="310.5" y="261.5">APPROVED</text>
<text x="192.4" y="264.2">U1</text>
<text x="226.4" y="269.2">J13</text>
<text x="310.5" y="267">CLASS</text>
<text x="192.4" y="271.7">W1</text>
<text x="226.4" y="271.7">K13</text>
</g>
<g font-size="2.4">
<text x="102.3" y="35.4">3.8M&lt;&gt;</text>
<text x="301.5" y="47.8">3.8C&lt;&gt;</text>
<text x="103.8" y="112.7">3.5M&lt;&gt;</text>
<text x="103.8" y="115.1">3.5M&lt;&gt;</text>
<text x="102.3" y="122.6">3.4L&lt;&gt;</text>
<text x="105.3" y="130.1">3.4L&lt;</text>
<text x="103.8" y="147.6">3.3L&lt;&gt;</text>
<text x="103.7" y="150">3.3L&lt;&gt;</text>
<text x="103.7" y="155">3.2L&lt;&gt;</text>
<text x="103.8" y="152.6">3.3L&lt;&gt;</text>
<text x="103.7" y="157.6">3.3L&lt;&gt;</text>
<text x="103.8" y="160">3.3L&lt;&gt;</text>
<text x="103.7" y="162.5">3.3L&lt;&gt;</text>
<text x="103.7" y="172.5">3.3L&lt;</text>
<text x="105.2" y="170">3.1A&lt;&gt;</text>
<text x="105.3" y="175">3.1A&lt;&gt;</text>
<text x="103.7" y="182.5">3.1D&lt;&gt;</text>
<text x="105.2" y="197.4">3.2L&lt;&gt;</text>
<text x="294" y="199.9">3.5M&lt;&gt;</text>
<text x="95.5" y="209.9">6.6B&lt;</text>
<text x="103.7" y="204.9">19.6L&gt;</text>
<text x="103.7" y="207.3">19.6L&gt;</text>
<text x="105.2" y="209.9">3.1A&lt;&gt;</text>
<text x="294" y="214.9">3.5M&lt;&gt;</text>
<text x="294" y="229.8">3.4M&lt;&gt;</text>
<text x="284.1" y="257.2">3.2L&lt;&gt;</text>
</g>
<g font-size="2.3">
<text x="316.4" y="16.7">DATE</text>
<text x="335" y="16.7">EC NO.</text>
<text x="358.5" y="15.2">PART NO.</text>
<text x="358.5" y="26.6">DEVELOPMENT NO.</text>
<text x="387.6" y="26.6">Q/M</text>
</g>
<g font-size="2.1">
<text x="370.4" y="196.2" transform="rotate(-90 370.4 196.2)">1005</text>
<text x="360.5" y="198.6" transform="rotate(-90 360.5 198.6)">1% 1/16W</text>
<text x="360.5" y="204.9" transform="rotate(-90 360.5 204.9)">100</text>
<text x="360.5" y="218.6" transform="rotate(-90 360.5 218.6)">1% 1/16W</text>
<text x="370.4" y="218.6" transform="rotate(-90 370.4 218.6)">1005</text>
<text x="349.2" y="223.6" transform="rotate(-90 349.2 223.6)">0.1UF 10% 10V</text>
<text x="360.5" y="224.8" transform="rotate(-90 360.5 224.8)">200</text>
<text x="118.7" y="231.1" transform="rotate(-90 118.7 231.1)">1005</text>
<text x="141.1" y="231.1" transform="rotate(-90 141.1 231.1)">1005</text>
<text x="158.6" y="231.1" transform="rotate(-90 158.6 231.1)">1005</text>
<text x="166" y="231.1" transform="rotate(-90 166 231.1)">1005</text>
<text x="173.6" y="232.3">24.9</text>
<text x="179.7" y="232.3">1% 1/16W</text>
<text x="113.7" y="236.1" transform="rotate(-90 113.7 236.1)">1% 1/16W</text>
<text x="136.1" y="236.1" transform="rotate(-90 136.1 236.1)">1% 1/16W</text>
<text x="153.6" y="236.1" transform="rotate(-90 153.6 236.1)">1% 1/16W</text>
<text x="161.1" y="236.1" transform="rotate(-90 161.1 236.1)">1% 1/16W</text>
<text x="166" y="239.8" transform="rotate(-90 166 239.8)">R689</text>
<text x="184.7" y="237.3">1005</text>
<text x="113.7" y="242.2" transform="rotate(-90 113.7 242.2)">221</text>
<text x="136.1" y="242.2" transform="rotate(-90 136.1 242.2)">221</text>
<text x="153.6" y="242.2" transform="rotate(-90 153.6 242.2)">54.9</text>
<text x="161.1" y="242.2" transform="rotate(-90 161.1 242.2)">54.9</text>
<text x="118.7" y="251" transform="rotate(-90 118.7 251)">1005</text>
<text x="141.1" y="251" transform="rotate(-90 141.1 251)">1005</text>
<text x="113.7" y="255.9" transform="rotate(-90 113.7 255.9)">1% 1/16W</text>
<text x="136.1" y="255.9" transform="rotate(-90 136.1 255.9)">1% 1/16W</text>
<text x="173.6" y="254.8">24.9</text>
<text x="179.7" y="254.8">1% 1/16W</text>
<text x="113.7" y="262.2" transform="rotate(-90 113.7 262.2)">100</text>
<text x="122.4" y="260.9" transform="rotate(-90 122.4 260.9)">0.1UF 10% 10V</text>
<text x="136.1" y="262.2" transform="rotate(-90 136.1 262.2)">100</text>
<text x="144.9" y="260.9" transform="rotate(-90 144.9 260.9)">0.1UF 10% 10V</text>
<text x="184.7" y="259.8">1005</text>
</g>
<g font-size="2">
<text x="311.4" y="273.2">IBM</text>
<text x="311.4" y="275">RESPONDING TO A REQUEST FOR QUOTATION</text>
<text x="312.6" y="271.4">THIS</text>
<text x="317.3" y="273.2">ITS</text>
<text x="319.7" y="271.4">DOCUMENT</text>
<text x="323.3" y="273.2">USE IS AUTHORIZED ONLY</text>
<text x="331.6" y="271.4">IS</text>
<text x="336.3" y="271.4">THE PROPERTY</text>
<text x="351.7" y="273.2">FOR</text>
<text x="352.9" y="271.4">OF</text>
<text x="311.4" y="276.7">OR</text>
<text x="311.4" y="278.6">IBM.</text>
<text x="311.4" y="280.2">TO THE IBM PURCHASING DEPARTMENT.</text>
<text x="316.1" y="276.7">FOR</text>
<text x="319.7" y="278.6">ALL QUESTIONS MUST BE REFERRED</text>
<text x="322.1" y="276.7">THE PERFORMANCE OF WORK</text>
<text x="351.7" y="276.7">FOR</text>
</g>
<g font-size="1.7">
<text x="115.5" y="35.8">BI</text>
<text x="297.3" y="48.3">BI</text>
<text x="115.5" y="113.1">BI</text>
<text x="115.5" y="115.6">BI</text>
<text x="115.5" y="123.1">BI</text>
<text x="115.5" y="130.6">BI</text>
<text x="115.5" y="148">BI</text>
<text x="115.1" y="150.5">OUT</text>
<text x="115.5" y="153">BI</text>
<text x="115.5" y="155.4">BI</text>
<text x="115.1" y="157.9">IN</text>
<text x="115.5" y="160.4">BI</text>
<text x="115.5" y="163">BI</text>
<text x="115.1" y="173">OUT</text>
<text x="115.1" y="170.4">OUT</text>
<text x="115.5" y="175.4">BI</text>
<text x="115.1" y="182.9">OUT</text>
<text x="115.1" y="197.9">OUT</text>
<text x="289.8" y="200.3">BI</text>
<text x="115.1" y="205.3">IN</text>
<text x="115.1" y="207.8">IN</text>
<text x="115.1" y="210.3">OUT</text>
<text x="289.8" y="215.3">BI</text>
<text x="289.8" y="230.3">BI</text>
<text x="276.7" y="257.6">OUT</text>
</g>
<g font-size="1.6">
<text x="199" y="35.9">HA3#</text>
<text x="218.9" y="35.9">HD0#</text>
<text x="199" y="40.9">HA5#</text>
<text x="199" y="38.4">HA4#</text>
<text x="218.9" y="40.9">HD2#</text>
<text x="218.9" y="38.4">HD1#</text>
<text x="199" y="45.9">HA7#</text>
<text x="199" y="43.3">HA6#</text>
<text x="218.9" y="45.9">HD4#</text>
<text x="218.9" y="43.3">HD3#</text>
<text x="199" y="53.3">HA10#</text>
<text x="199" y="50.9">HA9#</text>
<text x="199" y="48.3">HA8#</text>
<text x="218.9" y="53.3">HD7#</text>
<text x="218.9" y="50.9">HD6#</text>
<text x="218.9" y="48.3">HD5#</text>
<text x="199" y="58.3">HA12#</text>
<text x="199" y="55.9">HA11#</text>
<text x="218.9" y="58.3">HD9#</text>
<text x="218.9" y="55.9">HD8#</text>
<text x="199" y="65.8">HA15#</text>
<text x="199" y="63.3">HA14#</text>
<text x="199" y="60.8">HA13#</text>
<text x="217.9" y="65.8">HD12#</text>
<text x="217.9" y="63.3">HD11#</text>
<text x="217.9" y="60.8">HD10#</text>
<text x="199" y="70.8">HA17#</text>
<text x="199" y="68.3">HA16#</text>
<text x="217.9" y="70.8">HD14#</text>
<text x="217.9" y="68.3">HD13#</text>
<text x="199" y="75.8">HA19#</text>
<text x="199" y="73.3">HA18#</text>
<text x="217.9" y="75.8">HD16#</text>
<text x="217.9" y="73.3">HD15#</text>
<text x="199" y="83.2">HA22#</text>
<text x="199" y="80.8">HA21#</text>
<text x="199" y="78.2">HA20#</text>
<text x="217.9" y="83.2">HD19#</text>
<text x="217.9" y="80.8">HD18#</text>
<text x="217.9" y="78.2">HD17#</text>
<text x="199" y="88.2">HA24#</text>
<text x="199" y="85.8">HA23#</text>
<text x="217.9" y="88.2">HD21#</text>
<text x="217.9" y="85.8">HD20#</text>
<text x="199" y="95.8">HA27#</text>
<text x="199" y="93.2">HA26#</text>
<text x="199" y="90.8">HA25#</text>
<text x="217.9" y="95.8">HD24#</text>
<text x="217.9" y="93.2">HD23#</text>
<text x="217.9" y="90.8">HD22#</text>
<text x="199" y="100.7">HA29#</text>
<text x="199" y="98.2">HA28#</text>
<text x="217.9" y="100.7">HD26#</text>
<text x="217.9" y="98.2">HD25#</text>
<text x="199" y="105.7">HA31#</text>
<text x="199" y="103.2">HA30#</text>
<text x="217.9" y="105.7">HD28#</text>
<text x="217.9" y="103.2">HD27#</text>
<text x="199" y="113.2">HADSTB0#</text>
<text x="217.9" y="113.2">HD31#</text>
<text x="217.9" y="110.7">HD30#</text>
<text x="217.9" y="108.2">HD29#</text>
<text x="199" y="115.7">HADSTB1#</text>
<text x="217.9" y="118.1">HD33#</text>
<text x="217.9" y="115.7">HD32#</text>
<text x="199" y="123.1">HADS#</text>
<text x="217.9" y="125.6">HD36#</text>
<text x="217.9" y="123.1">HD35#</text>
<text x="217.9" y="120.6">HD34#</text>
<text x="199" y="130.6">HREQ0#</text>
<text x="217.9" y="130.6">HD38#</text>
<text x="217.9" y="128.1">HD37#</text>
<text x="199" y="135.6">HREQ2#</text>
<text x="199" y="133.1">HREQ1#</text>
<text x="217.9" y="135.6">HD40#</text>
<text x="217.9" y="133.1">HD39#</text>
<text x="199" y="140.5">HREQ4#</text>
<text x="199" y="138.1">HREQ3#</text>
<text x="217.9" y="143.1">HD43#</text>
<text x="217.9" y="140.5">HD42#</text>
<text x="217.9" y="138.1">HD41#</text>
<text x="199" y="148.1">HBNR#</text>
<text x="217.9" y="148.1">HD45#</text>
<text x="217.9" y="145.5">HD44#</text>
<text x="199" y="155.5">HDRDY#</text>
<text x="199" y="153.1">HDBSY#</text>
<text x="199" y="150.5">HBREQ0#</text>
<text x="217.9" y="155.5">HD48#</text>
<text x="217.9" y="153.1">HD47#</text>
<text x="217.9" y="150.5">HD46#</text>
<text x="199" y="160.5">HHIT#</text>
<text x="199" y="158">HLOCK#</text>
<text x="217.9" y="160.5">HD50#</text>
<text x="217.9" y="158">HD49#</text>
<text x="199" y="163">HHITM#</text>
<text x="217.9" y="168">HD53#</text>
<text x="217.9" y="165.5">HD52#</text>
<text x="217.9" y="163">HD51#</text>
<text x="199" y="173">HBPRI#</text>
<text x="199" y="170.5">HDEFER#</text>
<text x="217.9" y="173">HD55#</text>
<text x="217.9" y="170.5">HD54#</text>
<text x="199" y="175.5">HTRDY#</text>
<text x="217.9" y="178">HD57#</text>
<text x="217.9" y="175.5">HD56#</text>
<text x="199" y="185.4">HRS1#</text>
<text x="199" y="183">HRS0#</text>
<text x="217.9" y="185.4">HD60#</text>
<text x="217.9" y="183">HD59#</text>
<text x="217.9" y="180.4">HD58#</text>
<text x="199" y="188">HRS2#</text>
<text x="217.9" y="190.4">HD62#</text>
<text x="217.9" y="188">HD61#</text>
<text x="199" y="197.9">HDPWR#</text>
<text x="217.9" y="193">HD63#</text>
<text x="214.9" y="202.9">HDSTBN1#</text>
<text x="214.9" y="200.4">HDSTBN0#</text>
<text x="199" y="207.9">HCLKN</text>
<text x="199" y="205.4">HCLKP</text>
<text x="214.9" y="207.9">HDSTBN3#</text>
<text x="214.9" y="205.4">HDSTBN2#</text>
<text x="199" y="215.4">HCPURST#</text>
<text x="214.9" y="215.4">HDSTBP0#</text>
<text x="214.9" y="220.3">HDSTBP2#</text>
<text x="214.9" y="217.8">HDSTBP1#</text>
<text x="214.9" y="222.8">HDSTBP3#</text>
<text x="215.9" y="232.8">HDINV1#</text>
<text x="215.9" y="230.3">HDINV0#</text>
<text x="199" y="235.3">HXRCOMP</text>
<text x="215.9" y="237.8">HDINV3#</text>
<text x="215.9" y="235.3">HDINV2#</text>
<text x="199" y="242.7">HXSCOMP</text>
<text x="199" y="250.3">HXSWING</text>
<text x="199" y="257.7">HYRCOMP</text>
<text x="214.9" y="257.7">HCPUSLP#</text>
<text x="199" y="265.2">HYSCOMP</text>
<text x="199" y="272.7">HYSWING</text>
<text x="217.9" y="272.7">HVREF</text>
<text x="217.9" y="270.2">HVREF</text>
</g>
</svg>
